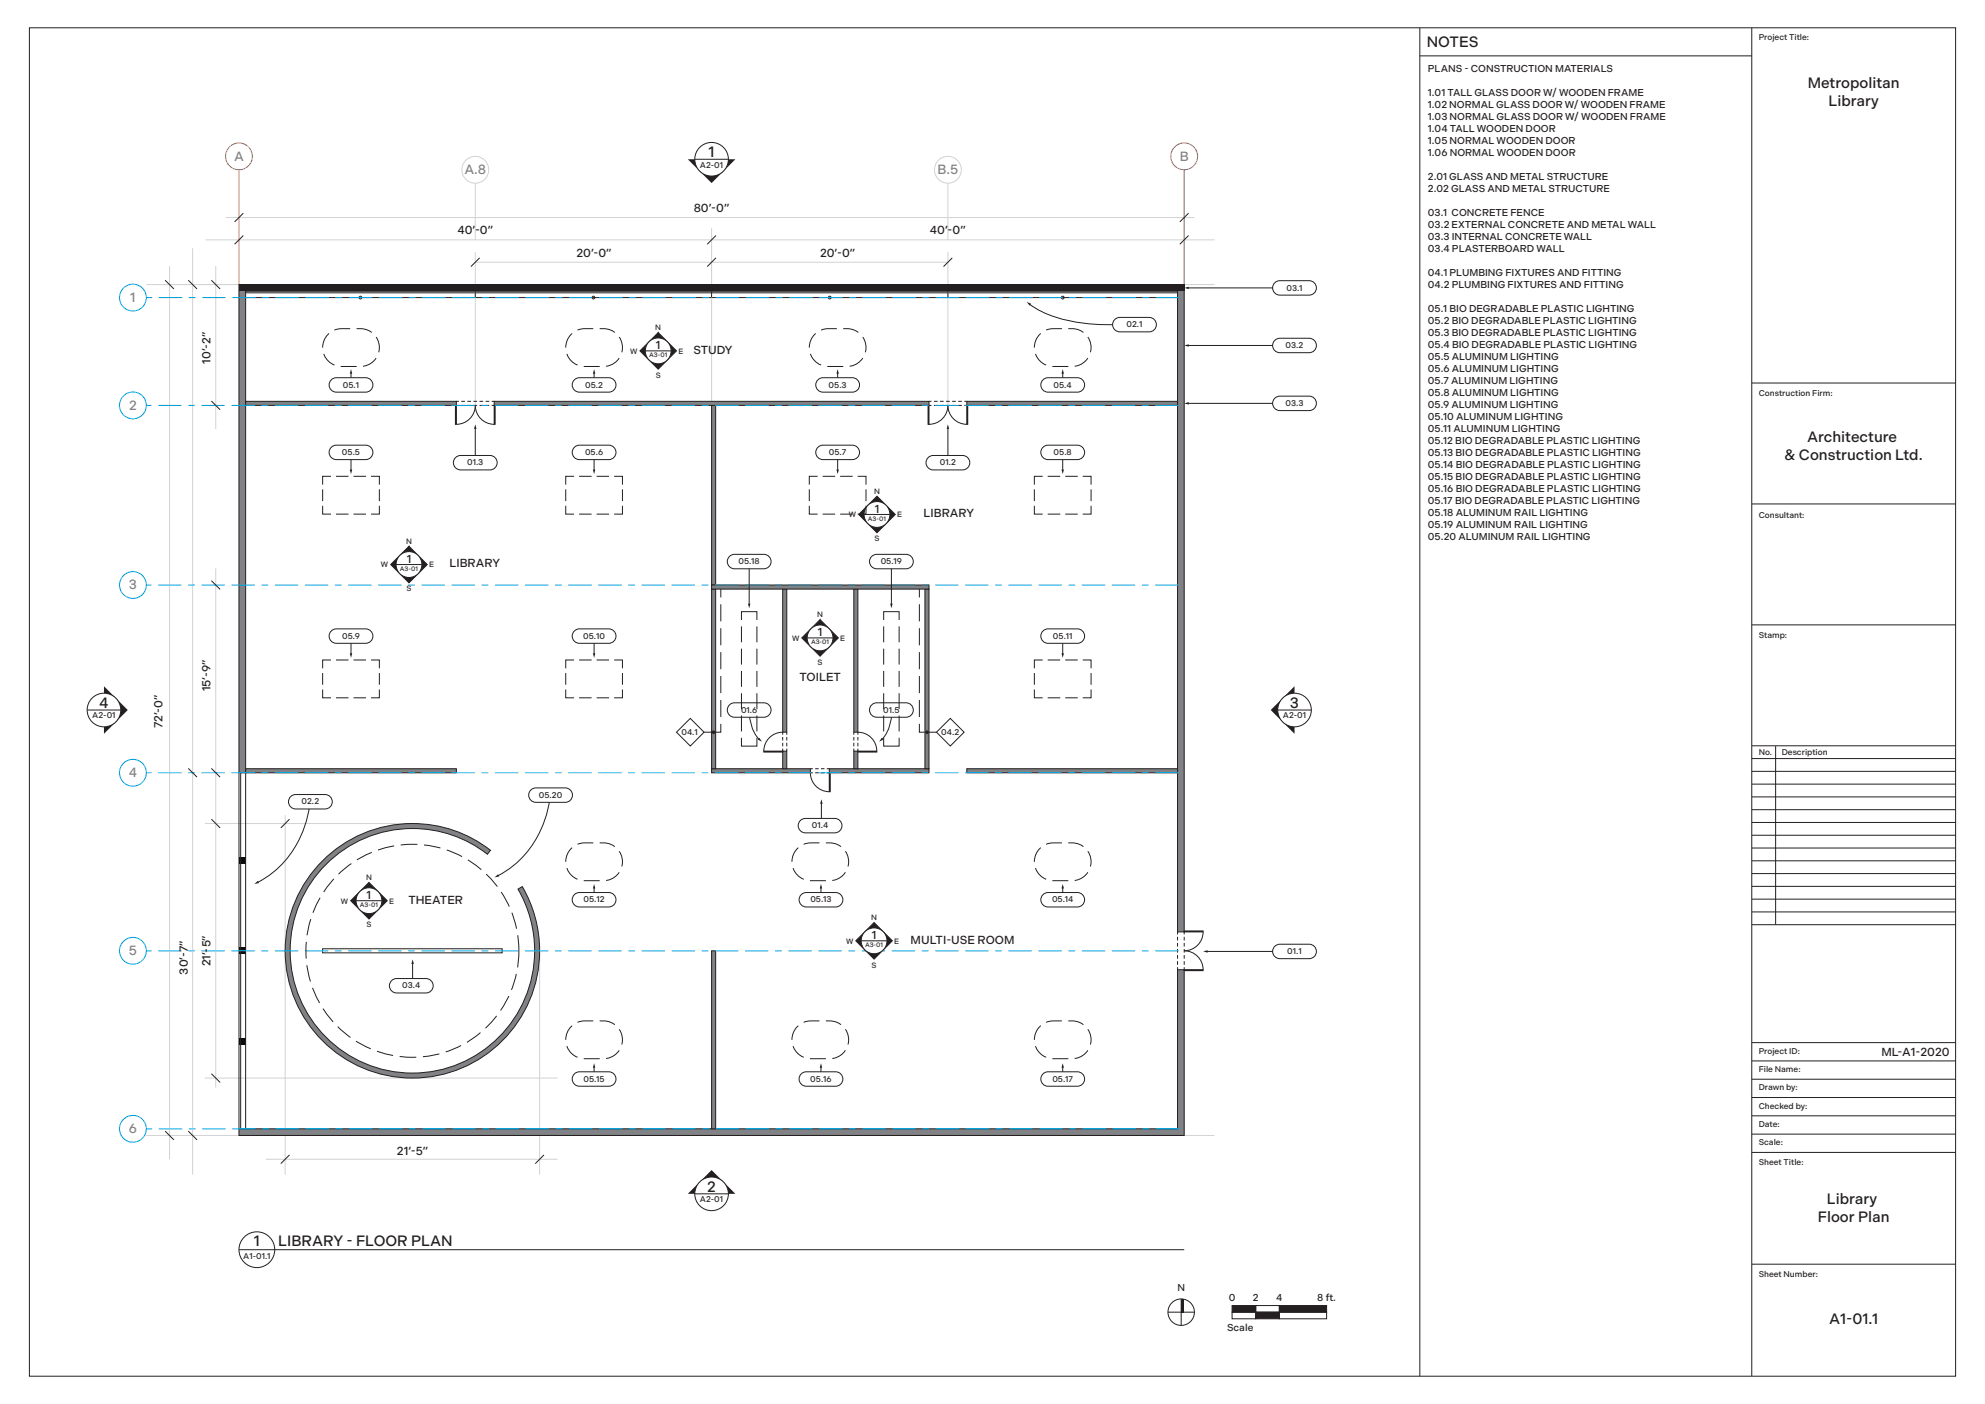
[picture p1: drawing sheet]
<svg xmlns="http://www.w3.org/2000/svg" width="420mm" height="297mm" viewBox="0 0 420 297" stroke-linecap="round" stroke-linejoin="round" font-family="sans-serif">
<!-- layer: Layer 1 -->
<path d="M43.3 174.2h45M60.3 172.4v76.1M114.2 201.1v47.4M43.3 228.1h74.7M56.3 245.2h61.7" fill="none" stroke="#d1d2d4" stroke-width=".21"/>
<path d="M52 63h197.2M52 61.9h197.2" fill="none" stroke="#231f20" stroke-width=".21"/>
<path d="M68.9 181.4a26.9 26.9 0 0 1 34.9-1.5l-.7 .8a25.9 25.9 0 0 0-40.8 13.7 25.9 25.9 0 0 0 28.4 32.4 25.9 25.9 0 0 0 18.9-38.7l.9-.5a26.9 26.9 0 0 1-8 35.7 26.9 26.9 0 0 1-36.2-5.3 26.9 26.9 0 0 1 2.6-36.6z" fill="#808285"/>
<path d="M68.9 181.4a26.9 26.9 0 0 1 34.9-1.5l-.7 .8a25.9 25.9 0 0 0-40.8 13.7 25.9 25.9 0 0 0 28.4 32.4 25.9 25.9 0 0 0 18.9-38.7l.9-.5a26.9 26.9 0 0 1-8 35.7 26.9 26.9 0 0 1-36.2-5.3 26.9 26.9 0 0 1 2.6-36.6z" fill="none" stroke="#231f20" stroke-width=".21"/>
<g fill="#040503">
<path d="M50.6 181.2h1.4v1.5h-1.4z"/>
<path d="M50.6 200.4h1.4v1.4h-1.4z"/>
<path d="M50.6 219.6h1.4v1.4h-1.4z"/>
</g>
<g fill="none" stroke="#d1d2d4" stroke-width=".21">
<path d="M100.6 38.8v11.9M200.6 38.8v11.9M35.9 56.3v188.9M40.8 52.5v196M43.5 50.7h213.5M45.6 56.3v34.5M47.7 46h205.1M100.6 55.5h100M100.6 53.3v32.5M150.6 48.3v36.6M200.6 53.3v32.5M31 60.2h226"/>
<path d="M45.6 120.2v109.9M31 240.2h226"/>
<circle cx="100.6" cy="35.9" r="2.84"/>
<circle cx="200.6" cy="35.9" r="2.84"/>
</g>
<g fill="none" stroke="#f15929" stroke-width=".21">
<path d="M50.6 35.9v24.3M250.6 35.9v24.3"/>
<circle cx="50.6" cy="33.1" r="2.84"/>
<circle cx="250.6" cy="33.1" r="2.84"/>
</g>
<circle cx="28.1" cy="63" r="2.84" fill="none" stroke="#00aeef" stroke-width=".21"/>
<g fill="none" stroke="#231f20" stroke-width=".21">
<path d="M6.2 5.9h407.6v285.2h-407.6zM300.4 11.8h70.3M300.4 5.9v285.2M370.7 5.9v285.2M370.7 81h43.1M370.7 106.6h43.1M370.7 132.2h43.1M370.7 157.8h43.1M375.7 157.8v37.8M370.7 160.5h43.1M370.7 163.2h43.1M370.7 165.9h43.1"/>
<path d="M370.7 168.6h43.1M370.7 171.3h43.1M370.7 174h43.1M370.7 176.7h43.1M370.7 179.4h43.1M370.7 182.1h43.1M370.7 184.8h43.1M370.7 187.5h43.1M370.7 190.2h43.1M370.7 192.9h43.1M370.7 195.6h43.1M370.7 220.6h43.1"/>
<path d="M370.7 224.4h43.1M370.7 228.3h43.1M370.7 232.2h43.1M370.7 236h43.1M370.7 239.9h43.1M370.7 243.8h43.1M370.7 267.4h43.1"/>
</g>
<circle cx="249.9" cy="277.6" r="2.8" fill="#fff"/>
<g fill="none" stroke="#231f20" stroke-width=".21">
<path d="M247.1 277.6h5.6M249.9 274.8v5.6"/>
<circle cx="249.9" cy="277.6" r="2.8"/>
</g>
<path d="M250.1 274.8v2.8" fill="none" stroke="#231f20" stroke-width=".43"/>
<circle cx="54.3" cy="264.4" r="3.8" fill="#fff"/>
<g fill="none" stroke="#231f20" stroke-width=".21">
<path d="M50.6 264.4h200"/>
<circle cx="54.3" cy="264.4" r="3.8"/>
</g>
<path d="M145.5 33.7h10.1l-5 5z" fill="#231f20"/>
<circle cx="150.6" cy="33.7" r="3.6" fill="#fff"/>
<g fill="none" stroke="#231f20" stroke-width=".21">
<path d="M147 33.7h7.1"/>
<circle cx="150.6" cy="33.7" r="3.6"/>
</g>
<path d="M145.5 252.5l5.1-5 5 5z" fill="#231f20"/>
<circle cx="150.6" cy="252.5" r="3.6" fill="#fff"/>
<g fill="none" stroke="#231f20" stroke-width=".21">
<path d="M147 252.5h7.1"/>
<circle cx="150.6" cy="252.5" r="3.6"/>
</g>
<path d="M268.9 150.2l5-5v10z" fill="#231f20"/>
<circle cx="273.9" cy="150.2" r="3.6" fill="#fff"/>
<g fill="none" stroke="#231f20" stroke-width=".21">
<path d="M270.3 150.2h7.2"/>
<circle cx="273.9" cy="150.2" r="3.6"/>
</g>
<path d="M22 145.2l5 5-5 5z" fill="#231f20"/>
<circle cx="22" cy="150.2" r="3.6" fill="#fff"/>
<g fill="none" stroke="#231f20" stroke-width=".21">
<path d="M18.4 150.2h7.2"/>
<circle cx="22" cy="150.2" r="3.6"/>
</g>
<path d="M139.3 70.4l3.8 3.8-3.8 3.9-3.9-3.9z" fill="#231f20"/>
<path d="M139.3 70.4l3.8 3.8-3.8 3.9-3.9-3.9z" fill="none" stroke="#231f20" stroke-width=".21"/>
<circle cx="139.3" cy="74.2" r="2.74" fill="#fff"/>
<g fill="none" stroke="#231f20" stroke-width=".21">
<path d="M136.5 74.2h5.5"/>
<circle cx="139.3" cy="74.2" r="2.74"/>
</g>
<path d="M78.1 186.7l3.8 3.8-3.8 3.9-3.9-3.9z" fill="#231f20"/>
<path d="M78.1 186.7l3.8 3.8-3.8 3.9-3.9-3.9z" fill="none" stroke="#231f20" stroke-width=".21"/>
<circle cx="78.1" cy="190.5" r="2.74" fill="#fff"/>
<g fill="none" stroke="#231f20" stroke-width=".21">
<path d="M34.9 59.3l1.9 1.8M39.8 59.3l1.9 1.8M44.7 59.3l1.9 1.8M51.5 45.1l-1.9 1.8M51.5 49.8l-1.9 1.9M101.5 54.5l-1.9 1.9M151.5 49.8l-1.9 1.9M151.5 54.5l-1.9 1.9M201.5 54.5l-1.9 1.9M251.5 45.1l-1.9 1.8M251.5 49.8l-1.9 1.9M100.6 61.6v1.3"/>
<path d="M150.6 61.6v1.3M200.6 61.6v1.3M50.6 163.5v75.3M50.9 163.5v75.3M52 163.5v75.3M75.3 190.5h5.5M34.9 239.3l1.9 1.8M39.8 239.3l1.9 1.8M260.7 277.6h5v1.4h-5zM265.7 276.2h5v1.4h-5zM270.7 277.6h10v1.4h-10z"/>
<circle cx="76.3" cy="63" r=".29"/>
<circle cx="125.6" cy="63" r=".29"/>
<circle cx="175.6" cy="63" r=".29"/>
<circle cx="224.9" cy="63" r=".29"/>
<circle cx="78.1" cy="190.5" r="2.74"/>
</g>
<g fill="#231f20" stroke="#231f20" stroke-width=".21">
<path d="M260.7 276.2h5v1.4h-5z"/>
<path d="M265.7 277.6h5v1.4h-5z"/>
<path d="M270.7 276.2h10v1.4h-10z"/>
</g>
<path d="M50.6 60.2h200v1.4h-200z" fill="#231f20"/>
<path d="M254.6 197.1a4 4 0 0 1-4 4 4 4 0 0 1 4 4" fill="none" stroke="#231f20" stroke-width=".21"/>
<path d="M50.6 238.8h198.6v-33.7h1.4v35.1h-200z" fill="#808285"/>
<path d="M50.6 238.8h198.6v-33.7h1.4v35.1h-200z" fill="none" stroke="#231f20" stroke-width=".21"/>
<path d="M50.6 60.2h200v136.9h-1.4v-135.5h-197.2v101.9h-1.4z" fill="#808285"/>
<path d="M50.6 60.2h200v136.9h-1.4v-135.5h-197.2v101.9h-1.4zM96.6 85.8h.5M96.6 84.9h.5M96.6 89.8a4 4 0 0 0 4-4 4 4 0 0 0 4 4M104 85.8h.6M104 84.9h.6M249.2 197.1v.6M250.6 197.1v.6M249.2 204.6v.5M250.6 204.6v.5M269.6 200.4l.7-.6 .5-.1h6.2a1.53 1.53 0 0 1 1.5 1.6 1.53 1.53 0 0 1-1.5 1.5h-6.2a1.53 1.53 0 0 1-1.4-.8 1.53 1.53 0 0 1 .2-1.6z" fill="none" stroke="#231f20" stroke-width=".21"/>
<g fill="#231f20" stroke="#231f20" stroke-width=".21">
<path d="M250.6 196.9h4v.2h-4z"/>
<path d="M250.6 205.1h4v.2h-4z"/>
<path d="M104.6 85.8h.2v4h-.2z"/>
<path d="M96.4 85.8h.2v4h-.2z"/>
</g>
<path d="M103.5 85.8h-2.3M103.5 84.9h-2.3M249.2 198.2v2.3M250.6 198.2v2.3" fill="none" stroke="#231f20" stroke-width=".21" stroke-dasharray=".8 .5 .8 .5" stroke-linecap="butt"/>
<path d="M100.9 85.8h-3.6M100.9 84.9h-3.6M249.2 200.7v3.6M250.6 200.7v3.6" fill="none" stroke="#231f20" stroke-width=".21" stroke-dasharray=".8 .5 .8 .5 .8 .5" stroke-linecap="butt"/>
<g fill="#808285" stroke="#231f20" stroke-width=".21">
<path d="M52 84.9h44.6v.9h-44.6z"/>
<path d="M52 162.6h44.6v.9h-44.6z"/>
<path d="M150.6 162.6h20.9v.9h-20.9z"/>
<path d="M175.5 162.6h21.1v.9h-21.1z"/>
<path d="M150.6 124.6h.8v38h-.8z"/>
<path d="M150.6 85.8h.8v38h-.8z"/>
<path d="M150.6 201.1h.8v37.7h-.8z"/>
</g>
<path d="M68.3 200.7h38v.9h-38z" fill="none" stroke="#231f20" stroke-width=".21"/>
<g fill="#808285" stroke="#231f20" stroke-width=".21">
<path d="M195.7 124.6h.9v38h-.9z"/>
<path d="M180.7 124.6h.8v30.3h-.8z"/>
<path d="M165.6 124.6h.9v30.3h-.9z"/>
<path d="M165.6 158.9h.9v3.7h-.9z"/>
<path d="M180.7 158.9h.8v3.7h-.8z"/>
<path d="M150.6 123.8h46v.8h-46z"/>
<path d="M104.6 84.9h92v.9h-92z"/>
</g>
<g fill="none" stroke="#231f20" stroke-width=".21">
<path d="M196.6 89.8a4 4 0 0 0 4-4 4 4 0 0 0 4 4M196.6 85.8h.5M196.6 84.9h.5M204 85.8h.6M204 84.9h.6M165.6 155.4v-.5a4 4 0 0 0-4 4M165.6 158.4v.5M166.5 154.9v.5M166.5 158.4v.5M180.7 154.9v.5M180.7 158.4v.5M181.5 155.4v-.5a4 4 0 0 1 4 4"/>
<path d="M181.5 158.4v.5M171.5 162.6h.5M172 163.5h-.5a4 4 0 0 0 4 4M174.9 163.5h.6M174.9 162.6h.6"/>
</g>
<g fill="#231f20" stroke="#231f20" stroke-width=".21">
<path d="M204.6 85.8h.2v4h-.2z"/>
<path d="M196.4 85.8h.2v4h-.2z"/>
<path d="M175.5 163.5h.2v4h-.2z"/>
<path d="M161.6 158.9h4v.2h-4z"/>
<path d="M181.5 158.9h4v.2h-4z"/>
</g>
<path d="M203.5 85.8h-2.3M203.5 84.9h-2.3" fill="none" stroke="#231f20" stroke-width=".21" stroke-dasharray=".8 .5 .8 .5" stroke-linecap="butt"/>
<path d="M200.9 85.8h-3.6M200.9 84.9h-3.6" fill="none" stroke="#231f20" stroke-width=".21" stroke-dasharray=".8 .5 .8 .5 .8 .5" stroke-linecap="butt"/>
<path d="M165.6 157.9v-2.2M166.5 157.9v-2.2M180.7 157.9v-2.2M181.5 157.9v-2.2M174.4 163.5h-2.2M174.4 162.6h-2.2" fill="none" stroke="#231f20" stroke-width=".21" stroke-dasharray=".7 .5 .7 .5" stroke-linecap="butt"/>
<g fill="#808285" stroke="#231f20" stroke-width=".21">
<path d="M204.6 84.9h44.6v.9h-44.6z"/>
<path d="M204.6 162.6h44.6v.9h-44.6z"/>
</g>
<path d="M50.6 60.2h200v1.4h-200z" fill="#231f20"/>
<path d="M249.5 63h-218.6M249.4 85.8h-218.5M249.4 123.8h-218.5M249.4 163.5h-218.5M249.4 201.1h-218.5M249.5 238.8h-218.6" fill="none" stroke="#00aeef" stroke-width=".21" stroke-dasharray="4.9 1.4 1.4 1.4 4.9 1.4" stroke-linecap="butt"/>
<g fill="none" stroke="#00aeef" stroke-width=".21">
<circle cx="28.1" cy="85.8" r="2.84"/>
<circle cx="28.1" cy="123.8" r="2.84"/>
<circle cx="28.1" cy="163.5" r="2.84"/>
<circle cx="28.1" cy="201.1" r="2.84"/>
<circle cx="28.1" cy="238.8" r="2.84"/>
</g>
<path d="M82.7 119.4l3.8-3.8 3.9 3.8-3.9 3.9z" fill="#231f20"/>
<path d="M82.7 119.4l3.8-3.8 3.9 3.8-3.9 3.9z" fill="none" stroke="#231f20" stroke-width=".21"/>
<circle cx="86.5" cy="119.4" r="2.74" fill="#fff"/>
<g fill="none" stroke="#231f20" stroke-width=".21">
<path d="M83.8 119.4h5.5"/>
<circle cx="86.5" cy="119.4" r="2.74"/>
</g>
<path d="M185.6 105l3.8 3.8-3.8 3.9-3.9-3.9z" fill="#231f20"/>
<path d="M185.6 105l3.8 3.8-3.8 3.9-3.9-3.9z" fill="none" stroke="#231f20" stroke-width=".21"/>
<circle cx="185.6" cy="108.8" r="2.74" fill="#fff"/>
<g fill="none" stroke="#231f20" stroke-width=".21">
<path d="M182.8 108.8h5.5"/>
<circle cx="185.6" cy="108.8" r="2.74"/>
</g>
<path d="M184.9 195.2l3.9 3.8-3.9 3.9-3.8-3.9z" fill="#231f20"/>
<path d="M184.9 195.2l3.9 3.8-3.9 3.9-3.8-3.9z" fill="none" stroke="#231f20" stroke-width=".21"/>
<circle cx="184.9" cy="199" r="2.74" fill="#fff"/>
<g fill="none" stroke="#231f20" stroke-width=".21">
<path d="M182.2 199h5.5"/>
<circle cx="184.9" cy="199" r="2.74"/>
</g>
<path d="M169.6 134.9l3.9-3.8 3.9 3.8-3.9 3.9z" fill="#231f20"/>
<path d="M169.6 134.9l3.9-3.8 3.9 3.8-3.9 3.9z" fill="none" stroke="#231f20" stroke-width=".21"/>
<circle cx="173.5" cy="134.9" r="2.74" fill="#fff"/>
<g fill="none" stroke="#231f20" stroke-width=".21">
<path d="M170.8 134.9h5.5M255.3 201.3h14"/>
<circle cx="173.5" cy="134.9" r="2.74"/>
</g>
<path d="M254.6 201.3l.9-.3v.5z" fill="#231f20"/>
<path d="M251.3 60.9h18M269.6 60l.7-.5 .5-.1h6.2a1.53 1.53 0 0 1 1.5 1.5 1.53 1.53 0 0 1-1.5 1.5h-6.2a1.53 1.53 0 0 1-1.4-.8 1.53 1.53 0 0 1 .2-1.6z" fill="none" stroke="#231f20" stroke-width=".21"/>
<path d="M250.6 60.9l.9-.3v.6z" fill="#231f20"/>
<path d="M251.3 73.1h18M269.6 72.2l.7-.6h.5h6.2a1.53 1.53 0 0 1 1.5 1.5 1.53 1.53 0 0 1-1.5 1.5h-6.2a1.53 1.53 0 0 1-1.4-.8 1.53 1.53 0 0 1 .2-1.6z" fill="none" stroke="#231f20" stroke-width=".21"/>
<path d="M250.6 73.1l.9-.3v.5z" fill="#231f20"/>
<path d="M251.3 85.3h18M269.6 84.4l.7-.5 .5-.1h6.2a1.53 1.53 0 0 1 1.5 1.5 1.53 1.53 0 0 1-1.5 1.6h-6.2a1.53 1.53 0 0 1-1.4-.9 1.53 1.53 0 0 1 .2-1.6z" fill="none" stroke="#231f20" stroke-width=".21"/>
<path d="M250.6 85.3l.9-.2v.5z" fill="#231f20"/>
<path d="M200.6 90.5v5.9" fill="none" stroke="#231f20" stroke-width=".21"/>
<path d="M200.6 89.8l.2 .9h-.5z" fill="#231f20"/>
<path d="M125.7 136.1v2.3" fill="none" stroke="#231f20" stroke-width=".21"/>
<path d="M125.4 138.2h.6l-.3 .9z" fill="#231f20"/>
<path d="M173.8 169.9v3.2" fill="none" stroke="#231f20" stroke-width=".21"/>
<path d="M173.8 169.1l.3 .9h-.6z" fill="#231f20"/>
<path d="M188.6 151.7l-.1 .7a8 8 0 0 1-1.9 4" fill="none" stroke="#231f20" stroke-width=".21"/>
<path d="M186.6 156.1l.3 .4-.9 .4z" fill="#231f20"/>
<path d="M65.4 171.1a21.6 21.6 0 0 1-10.9 15.6" fill="none" stroke="#231f20" stroke-width=".21"/>
<path d="M53.8 187l.8-.7 .2 .5z" fill="#231f20"/>
<path d="M158.6 151.7l.1 .7a8 8 0 0 0 1.9 4" fill="none" stroke="#231f20" stroke-width=".21"/>
<path d="M160.7 156.1l.5 .8-.9-.4z" fill="#231f20"/>
<path d="M235.7 67.8l.8-.6 .4-.1h6.2a1.53 1.53 0 0 1 1.6 1.6 1.53 1.53 0 0 1-1.6 1.5h-6.2a1.53 1.53 0 0 1-1.3-.8 1.53 1.53 0 0 1 .1-1.6zM61.3 168.7l.8-.5 .5-.1h6.2a1.53 1.53 0 0 1 1.5 1.5 1.53 1.53 0 0 1-1.5 1.5h-6.2a1.53 1.53 0 0 1-1.4-.8 1.53 1.53 0 0 1 .1-1.6zM116.2 169.7a21.6 21.6 0 0 1-10.9 15.6" fill="none" stroke="#231f20" stroke-width=".21"/>
<path d="M104.6 185.6l.8-.7 .2 .5z" fill="#231f20"/>
<path d="M196.2 97l.8-.6h.5h6.2a1.53 1.53 0 0 1 1.5 1.5 1.53 1.53 0 0 1-1.5 1.5h-6.2a1.53 1.53 0 0 1-1.4-.8 1.53 1.53 0 0 1 .1-1.6zM121.4 133.7l.7-.6 .5-.1h6.2a1.53 1.53 0 0 1 1.5 1.6 1.53 1.53 0 0 1-1.5 1.5h-6.2a1.53 1.53 0 0 1-1.4-.9 1.53 1.53 0 0 1 .2-1.5zM158.5 120.3v7.6M154.5 149l.9-.3h6.2a1.53 1.53 0 0 1 1.5 1.5 1.53 1.53 0 0 1-1.5 1.5h-6.2a1.53 1.53 0 0 1-1.4-1 1.53 1.53 0 0 1 .5-1.7zM112.5 167l.9-.3h6.2a1.53 1.53 0 0 1 1.5 1.5 1.53 1.53 0 0 1-1.5 1.5h-6.2a1.53 1.53 0 0 1-1.5-1 1.53 1.53 0 0 1 .6-1.7z" fill="none" stroke="#231f20" stroke-width=".21"/>
<path d="M158.3 127.7h.5l-.3 1z" fill="#231f20"/>
<path d="M154.2 117.9l.7-.6h.5h6.2a1.53 1.53 0 0 1 1.5 1.5 1.53 1.53 0 0 1-1.5 1.5h-6.2a1.53 1.53 0 0 1-1.3-.8 1.53 1.53 0 0 1 .1-1.6zM188.6 120.3v7.6" fill="none" stroke="#231f20" stroke-width=".21"/>
<path d="M188.4 127.7h.5l-.3 1z" fill="#231f20"/>
<path d="M184.3 117.9l.7-.6h.5h6.2a1.53 1.53 0 0 1 1.5 1.5 1.53 1.53 0 0 1-1.5 1.5h-6.2a1.53 1.53 0 0 1-1.4-.8 1.53 1.53 0 0 1 .2-1.6zM224.9 136.1v2.3" fill="none" stroke="#231f20" stroke-width=".21"/>
<path d="M224.6 138.2h.5l-.2 .9z" fill="#231f20"/>
<path d="M74.3 136.1v2.3M220.5 133.7l.8-.6 .5-.1h6.2a1.53 1.53 0 0 1 1.5 1.6 1.53 1.53 0 0 1-1.5 1.5h-6.2a1.53 1.53 0 0 1-1.4-.9 1.53 1.53 0 0 1 .1-1.5z" fill="none" stroke="#231f20" stroke-width=".21"/>
<path d="M74 138.2h.5l-.2 .9z" fill="#231f20"/>
<path d="M125.7 97.2v2.3M69.9 133.7l.8-.6 .5-.1h6.2a1.53 1.53 0 0 1 1.5 1.6 1.53 1.53 0 0 1-1.5 1.5h-6.2a1.53 1.53 0 0 1-1.4-.9 1.53 1.53 0 0 1 .1-1.5z" fill="none" stroke="#231f20" stroke-width=".21"/>
<path d="M125.4 99.3h.6l-.3 1z" fill="#231f20"/>
<path d="M74.3 97.2v2.3M121.4 94.8l.7-.6h.5h6.2a1.53 1.53 0 0 1 1.5 1.5 1.53 1.53 0 0 1-1.5 1.5h-6.2a1.53 1.53 0 0 1-1.4-.8 1.53 1.53 0 0 1 .2-1.6z" fill="none" stroke="#231f20" stroke-width=".21"/>
<path d="M74 99.3h.5l-.2 1z" fill="#231f20"/>
<path d="M69.9 94.8l.8-.6h.5h6.2a1.53 1.53 0 0 1 1.5 1.5 1.53 1.53 0 0 1-1.5 1.5h-6.2a1.53 1.53 0 0 1-1.4-.8 1.53 1.53 0 0 1 .1-1.6zM224.9 97.2v2.3" fill="none" stroke="#231f20" stroke-width=".21"/>
<path d="M224.6 99.3h.5l-.2 1z" fill="#231f20"/>
<path d="M177.2 97.2v2.3M220.5 94.8l.8-.6h.5h6.2a1.53 1.53 0 0 1 1.5 1.5 1.53 1.53 0 0 1-1.5 1.5h-6.2a1.53 1.53 0 0 1-1.4-.8 1.53 1.53 0 0 1 .1-1.6z" fill="none" stroke="#231f20" stroke-width=".21"/>
<path d="M177 99.3h.5l-.3 1z" fill="#231f20"/>
<path d="M125.7 78.9v1M172.9 94.8l.7-.6h.5h6.2a1.53 1.53 0 0 1 1.6 1.5 1.53 1.53 0 0 1-1.6 1.5h-6.2a1.53 1.53 0 0 1-1.3-.8 1.53 1.53 0 0 1 .1-1.6z" fill="none" stroke="#231f20" stroke-width=".21"/>
<path d="M125.7 78.1l.3 .9h-.6z" fill="#231f20"/>
<path d="M74.3 78.9v1M121.4 80.5l.7-.5 .5-.1h6.2a1.53 1.53 0 0 1 1.5 1.5 1.53 1.53 0 0 1-1.5 1.6h-6.2a1.53 1.53 0 0 1-1.4-.9 1.53 1.53 0 0 1 .2-1.6z" fill="none" stroke="#231f20" stroke-width=".21"/>
<path d="M74.3 78.1l.2 .9h-.5z" fill="#231f20"/>
<path d="M224.9 78.9v1M69.9 80.5l.8-.5 .5-.1h6.2a1.53 1.53 0 0 1 1.5 1.5 1.53 1.53 0 0 1-1.5 1.6h-6.2a1.53 1.53 0 0 1-1.4-.9 1.53 1.53 0 0 1 .1-1.6z" fill="none" stroke="#231f20" stroke-width=".21"/>
<path d="M224.9 78.1l.2 .9h-.5z" fill="#231f20"/>
<path d="M177.2 78.9v1M220.5 80.5l.8-.5 .5-.1h6.2a1.53 1.53 0 0 1 1.5 1.5 1.53 1.53 0 0 1-1.5 1.6h-6.2a1.53 1.53 0 0 1-1.4-.9 1.53 1.53 0 0 1 .1-1.6z" fill="none" stroke="#231f20" stroke-width=".21"/>
<path d="M177.2 78.1l.3 .9h-.5z" fill="#231f20"/>
<path d="M172.9 80.5l.7-.5 .5-.1h6.2a1.53 1.53 0 0 1 1.6 1.5 1.53 1.53 0 0 1-1.6 1.6h-6.2a1.53 1.53 0 0 1-1.3-.9 1.53 1.53 0 0 1 .1-1.6zM125.7 187.8v1" fill="none" stroke="#231f20" stroke-width=".21"/>
<path d="M125.7 187l.3 1h-.6z" fill="#231f20"/>
<path d="M121.7 189.1l.9-.3h6.2a1.53 1.53 0 0 1 1.5 1.5 1.53 1.53 0 0 1-1.5 1.6h-6.2a1.53 1.53 0 0 1-1.5-1.1 1.53 1.53 0 0 1 .6-1.7zM224.9 187.8v1" fill="none" stroke="#231f20" stroke-width=".21"/>
<path d="M224.9 187l.2 1h-.5z" fill="#231f20"/>
<path d="M173.7 187.8v1M220.9 189.1l.9-.3h6.2a1.53 1.53 0 0 1 1.5 1.5 1.53 1.53 0 0 1-1.5 1.6h-6.2a1.53 1.53 0 0 1-1.5-1.1 1.53 1.53 0 0 1 .6-1.7z" fill="none" stroke="#231f20" stroke-width=".21"/>
<path d="M173.7 187l.3 1h-.5z" fill="#231f20"/>
<path d="M169.7 189.1l.9-.3h6.2a1.53 1.53 0 0 1 1.5 1.5 1.53 1.53 0 0 1-1.5 1.6h-6.2a1.53 1.53 0 0 1-1.4-1.1 1.53 1.53 0 0 1 .5-1.7zM125.7 225.7v1" fill="none" stroke="#231f20" stroke-width=".21"/>
<path d="M125.7 224.9l.3 1h-.6z" fill="#231f20"/>
<path d="M121.7 227l.9-.3h6.2a1.53 1.53 0 0 1 1.5 1.6 1.53 1.53 0 0 1-1.5 1.5h-6.2a1.53 1.53 0 0 1-1.5-1.1 1.53 1.53 0 0 1 .6-1.7zM224.9 225.7v1" fill="none" stroke="#231f20" stroke-width=".21"/>
<path d="M224.9 224.9l.2 1h-.5z" fill="#231f20"/>
<path d="M173.7 225.7v1M220.9 227l.9-.3h6.2a1.53 1.53 0 0 1 1.5 1.6 1.53 1.53 0 0 1-1.5 1.5h-6.2a1.53 1.53 0 0 1-1.5-1.1 1.53 1.53 0 0 1 .6-1.7z" fill="none" stroke="#231f20" stroke-width=".21"/>
<path d="M173.7 224.9l.3 1h-.5z" fill="#231f20"/>
<path d="M184.6 149l.9-.3h6.2a1.53 1.53 0 0 1 1.5 1.5 1.53 1.53 0 0 1-1.5 1.5h-6.2a1.53 1.53 0 0 1-1.4-1 1.53 1.53 0 0 1 .5-1.7zM169.2 173.8l.7-.6 .5-.1h6.2a1.53 1.53 0 0 1 1.5 1.6 1.53 1.53 0 0 1-1.5 1.5h-6.2a1.53 1.53 0 0 1-1.3-.9 1.53 1.53 0 0 1 .1-1.5zM87.3 203.7v3.3M169.7 227l.9-.3h6.2a1.53 1.53 0 0 1 1.5 1.6 1.53 1.53 0 0 1-1.5 1.5h-6.2a1.53 1.53 0 0 1-1.4-1.1 1.53 1.53 0 0 1 .5-1.7z" fill="none" stroke="#231f20" stroke-width=".21"/>
<path d="M87.3 202.9l.3 1h-.6z" fill="#231f20"/>
<path d="M100.6 90.5v5.9M82.7 207.6l.7-.5 .5-.1h6.2a1.53 1.53 0 0 1 1.6 1.5 1.53 1.53 0 0 1-1.6 1.6h-6.2a1.53 1.53 0 0 1-1.3-.9 1.53 1.53 0 0 1 .1-1.6z" fill="none" stroke="#231f20" stroke-width=".21"/>
<path d="M100.6 89.8l.2 .9h-.5z" fill="#231f20"/>
<path d="M217.9 64.4a26.6 26.6 0 0 0 14 4.2l3.5 .1M96.2 97l.8-.6h.5h6.2a1.53 1.53 0 0 1 1.5 1.5 1.53 1.53 0 0 1-1.5 1.5h-6.2a1.53 1.53 0 0 1-1.4-.8 1.53 1.53 0 0 1 .1-1.6z" fill="none" stroke="#231f20" stroke-width=".21"/>
<path d="M217.2 63.9l1 .3-.3 .5z" fill="#231f20"/>
<path d="M152.5 124.6v1.8M194.5 124.6v1.8M152.5 153.1v1.8h-1.1M194.5 153.1v1.8h1.1" fill="none" stroke="#231f20" stroke-width=".21"/>
<path d="M152.5 127.8v24.6M194.5 127.8v24.6" fill="none" stroke="#231f20" stroke-width=".21" stroke-dasharray="3.6 1.4" stroke-linecap="butt"/>
<circle cx="151" cy="154.9" r=".26" fill="#231f20"/>
<circle cx="151" cy="154.9" r=".26" fill="none" stroke="#231f20" stroke-width=".21"/>
<circle cx="196.1" cy="154.9" r=".26" fill="#231f20"/>
<g fill="none" stroke="#231f20" stroke-width=".21">
<path d="M44.7 84.8l1.9 1.9M68.3 107v1.8h1.7M70 100.8h-1.7v1.7M78.5 100.8h1.8v1.7M80.3 107v1.8h-1.8M119.7 107v1.8h1.8M121.5 100.8h-1.8v1.7M129.9 100.8h1.8v1.7M131.7 107v1.8h-1.8M171.2 107v1.8h1.8M173 100.8h-1.8v1.7M181.5 100.8h1.7v1.7"/>
<path d="M183.2 107v1.8h-1.7M218.9 107v1.8h1.7M220.6 100.8h-1.7v1.7M229.1 100.8h1.8v1.7M230.9 107v1.8h-1.8M44.7 122.8l1.9 1.9M70 139.6h-1.7v1.8M78.5 139.6h1.8v1.8M121.5 139.6h-1.8v1.8M129.9 139.6h1.8v1.8M156.9 131.2v-1.8h3.3v1.8M187 131.2v-1.8h3.2v1.8"/>
<path d="M220.6 139.6h-1.7v1.8M229.1 139.6h1.8v1.8M68.3 145.8v1.8h1.7M80.3 145.8v1.8h-1.8M119.7 145.8v1.8h1.8M131.7 145.8v1.8h-1.8M143.1 154.9l3-2.9 2.9 2.9-2.9 2.9zM149 154.9h1.7M156.9 156.1v1.7h3.3v-1.7M187 156.1v1.7h3.2v-1.7M196.4 154.9h1.7M198.1 154.9l3-2.9 2.9 2.9-2.9 2.9z"/>
<path d="M218.9 145.8v1.8h1.7M230.9 145.8v1.8h-1.8M39.8 162.5l1.9 1.9M44.7 162.5l1.9 1.9M44.7 173.3l1.9 1.8M61.3 173.3l-1.9 1.8M44.7 227.1l1.9 1.9M61.3 244.3l-1.9 1.8M115.1 244.3l-1.8 1.8"/>
<circle cx="196.1" cy="154.9" r=".26"/>
</g>
<g fill="none" stroke="#231f20" stroke-width=".21" stroke-dasharray="2.5 1" stroke-linecap="butt">
<path d="M68.3 106v-3M80.3 103.5v3M119.7 106v-3M131.7 103.5v3M171.2 106v-3M183.2 103.5v3M218.9 106v-3M230.9 103.5v3M68.3 144.9v-3M80.3 142.4v3M119.7 144.9v-3M131.7 142.4v3"/>
<path d="M218.9 144.9v-3M230.9 142.4v3"/>
</g>
<g fill="none" stroke="#231f20" stroke-width=".21" stroke-dasharray="2.6 1.1" stroke-linecap="butt">
<path d="M71.1 100.8h6.9M77.4 108.8h-6.8M122.5 100.8h6.9M128.9 108.8h-6.9M174.1 100.8h6.8M180.4 108.8h-6.9M221.7 100.8h6.9M228 108.8h-6.8M71.1 139.6h6.9M122.5 139.6h6.9M221.7 139.6h6.9M77.4 147.6h-6.8"/>
<path d="M128.9 147.6h-6.9M228 147.6h-6.8"/>
</g>
<path d="M160.2 132.5v22.9M190.2 132.5v22.9M156.9 154.7v-22.9M187 154.7v-22.9" fill="none" stroke="#231f20" stroke-width=".21" stroke-dasharray="3.4 1.3" stroke-linecap="butt"/>
<path d="M69.4 70.7a4 4 0 0 1 2.9-1.2h4a4 4 0 0 1 4 4 4 4 0 0 1-4 4h-4a4 4 0 0 1-3.7-2.4 4 4 0 0 1 .8-4.4zM120.9 70.7a4 4 0 0 1 2.8-1.2h4a4 4 0 0 1 4 4 4 4 0 0 1-4 4h-4a4 4 0 0 1-3.7-2.4 4 4 0 0 1 .9-4.4zM172.4 70.7a4 4 0 0 1 2.8-1.2h4a4 4 0 0 1 4 4 4 4 0 0 1-4 4h-4a4 4 0 0 1-3.7-2.4 4 4 0 0 1 .9-4.4zM220 70.7a4 4 0 0 1 2.9-1.2h4a4 4 0 0 1 4 4 4 4 0 0 1-4 4h-4a4 4 0 0 1-3.7-2.4 4 4 0 0 1 .8-4.4zM120.9 179.5a4 4 0 0 1 2.8-1.2h4a4 4 0 0 1 4 4 4 4 0 0 1-4 4h-4a4 4 0 0 1-3.7-2.5 4 4 0 0 1 .9-4.3zM168.7 179.5a4 4 0 0 1 2.9-1.2h4a4 4 0 0 1 4 4 4 4 0 0 1-4 4h-4a4 4 0 0 1-3.7-2.5 4 4 0 0 1 .8-4.3zM220 179.5a4 4 0 0 1 2.9-1.2h4a4 4 0 0 1 4 4 4 4 0 0 1-4 4h-4a4 4 0 0 1-3.7-2.5 4 4 0 0 1 .8-4.3zM120.9 217.1a4 4 0 0 1 2.8-1.1h4a4 4 0 0 1 4 4 4 4 0 0 1-4 4h-4a4 4 0 0 1-3.7-2.5 4 4 0 0 1 .9-4.4zM168.7 217.1a4 4 0 0 1 2.9-1.1h4a4 4 0 0 1 4 4 4 4 0 0 1-4 4h-4a4 4 0 0 1-3.7-2.5 4 4 0 0 1 .8-4.4zM220 217.1a4 4 0 0 1 2.9-1.1h4a4 4 0 0 1 4 4 4 4 0 0 1-4 4h-4a4 4 0 0 1-3.7-2.5 4 4 0 0 1 .8-4.4z" fill="none" stroke="#231f20" stroke-width=".21" stroke-dasharray="3.4 1.4" stroke-linecap="butt"/>
<circle cx="87.3" cy="201.1" r="22.5" fill="none" stroke="#231f20" stroke-width=".21" stroke-dasharray="3.5 1.4" stroke-linecap="butt"/>
<g font-size="3.2" fill="#231f20">
<text x="301.9" y="9.9">NOTES</text>
<text x="382.5" y="18.5">Metropolitan</text>
<text x="386.9" y="22.3">Library</text>
<text x="149.9" y="33.3">1</text>
<text x="382.3" y="93.4">Architecture</text>
<text x="377.6" y="97.2">&amp; Construction Ltd.</text>
<text x="21" y="149.8">4</text>
<text x="272.9" y="149.8">3</text>
<text x="149.6" y="252.1">2</text>
<text x="386.6" y="254.7">Library</text>
<text x="53.7" y="263.6">1</text>
<text x="58.9" y="263.6">LIBRARY - FLOOR PLAN</text>
<text x="384.6" y="258.5">Floor Plan</text>
<text x="387" y="280.1">A1-01.1</text>
</g>
<g font-size="2.8" fill="#808285">
<text x="49.5" y="34">A</text>
<text x="249.6" y="34">B</text>
<text x="98.2" y="36.8">A.8</text>
<text x="198.4" y="36.8">B.5</text>
<text x="27.6" y="63.9">1</text>
<text x="27.3" y="86.7">2</text>
<text x="27.3" y="124.7">3</text>
<text x="27.2" y="164.4">4</text>
<text x="27.3" y="202.1">5</text>
<text x="27.3" y="239.7">6</text>
</g>
<g font-size="2.5" fill="#231f20">
<text x="146.8" y="44.7">80’-0”</text>
<text x="96.8" y="49.6">40’-0”</text>
<text x="196.8" y="49.6">40’-0”</text>
<text x="122" y="54.3">20’-0”</text>
<text x="173.5" y="54.3">20’-0”</text>
<text x="44.6" y="76.9" transform="rotate(-90 44.6 76.9)">10’-2”</text>
<text x="146.7" y="74.8">STUDY</text>
<text x="195.4" y="109.4">LIBRARY</text>
<text x="95.1" y="120">LIBRARY</text>
<text x="44.6" y="146.2" transform="rotate(-90 44.6 146.2)">15’-9”</text>
<text x="169.2" y="144.1">TOILET</text>
<text x="34.4" y="154.1" transform="rotate(-90 34.4 154.1)">72’-0”</text>
<text x="86.4" y="191.2">THEATER</text>
<text x="192.7" y="199.6">MULTI-USE ROOM</text>
<text x="39.7" y="206.2" transform="rotate(-90 39.7 206.2)">30’-7”</text>
<text x="44.6" y="204.4" transform="rotate(-90 44.6 204.4)">21’-5”</text>
<text x="398.1" y="223.3">ML-A1-2020</text>
<text x="84" y="244.3">21’-5”</text>
</g>
<g font-size="2.4" fill="#231f20">
<text x="138.8" y="73.9">1</text>
<text x="185.1" y="108.5">1</text>
<text x="86" y="119.1">1</text>
<text x="173" y="134.6">1</text>
<text x="77.6" y="190.2">1</text>
<text x="184.5" y="198.7">1</text>
</g>
<g font-size="2.1" fill="#231f20">
<text x="302.1" y="15.2">PLANS - CONSTRUCTION MATERIALS</text>
<text x="302.1" y="20.2">1.01 TALL GLASS DOOR W/ WOODEN FRAME</text>
<text x="302.1" y="22.8">1.02 NORMAL GLASS DOOR W/ WOODEN FRAME</text>
<text x="302.1" y="25.3">1.03 NORMAL GLASS DOOR W/ WOODEN FRAME</text>
<text x="302.1" y="27.9">1.04 TALL WOODEN DOOR</text>
<text x="302.1" y="30.4">1.05 NORMAL WOODEN DOOR</text>
<text x="302.1" y="32.9">1.06 NORMAL WOODEN DOOR</text>
<text x="302.1" y="38">2.01 GLASS AND METAL STRUCTURE</text>
<text x="302.1" y="40.6">2.02 GLASS AND METAL STRUCTURE</text>
<text x="302.1" y="45.6">03.1 CONCRETE FENCE</text>
<text x="302.1" y="48.2">03.2 EXTERNAL CONCRETE AND METAL WALL</text>
<text x="302.1" y="50.7">03.3 INTERNAL CONCRETE WALL</text>
<text x="302.1" y="53.3">03.4 PLASTERBOARD WALL</text>
<text x="302.1" y="58.3">04.1 PLUMBING FIXTURES AND FITTING</text>
<text x="302.1" y="60.9">04.2 PLUMBING FIXTURES AND FITTING</text>
<text x="302.1" y="66">05.1 BIO DEGRADABLE PLASTIC LIGHTING</text>
<text x="302.1" y="68.5">05.2 BIO DEGRADABLE PLASTIC LIGHTING</text>
<text x="302.1" y="71">05.3 BIO DEGRADABLE PLASTIC LIGHTING</text>
<text x="302.1" y="73.6">05.4 BIO DEGRADABLE PLASTIC LIGHTING</text>
<text x="302.1" y="76.1">05.5 ALUMINUM LIGHTING</text>
<text x="302.1" y="78.7">05.6 ALUMINUM LIGHTING</text>
<text x="302.1" y="81.2">05.7 ALUMINUM LIGHTING</text>
<text x="302.1" y="83.7">05.8 ALUMINUM LIGHTING</text>
<text x="302.1" y="86.3">05.9 ALUMINUM LIGHTING</text>
<text x="302.1" y="88.8">05.10 ALUMINUM LIGHTING</text>
<text x="302.1" y="91.4">05.11 ALUMINUM LIGHTING</text>
<text x="302.1" y="93.9">05.12 BIO DEGRADABLE PLASTIC LIGHTING</text>
<text x="302.1" y="96.4">05.13 BIO DEGRADABLE PLASTIC LIGHTING</text>
<text x="302.1" y="99">05.14 BIO DEGRADABLE PLASTIC LIGHTING</text>
<text x="302.1" y="101.5">05.15 BIO DEGRADABLE PLASTIC LIGHTING</text>
<text x="302.1" y="104.1">05.16 BIO DEGRADABLE PLASTIC LIGHTING</text>
<text x="302.1" y="106.6">05.17 BIO DEGRADABLE PLASTIC LIGHTING</text>
<text x="302.1" y="109.1">05.18 ALUMINUM RAIL LIGHTING</text>
<text x="302.1" y="111.7">05.19 ALUMINUM RAIL LIGHTING</text>
<text x="302.1" y="114.2">05.20 ALUMINUM RAIL LIGHTING</text>
<text x="249.1" y="273.1">N</text>
<text x="260" y="275.2">0</text>
<text x="265.1" y="275.2">2</text>
<text x="270" y="275.2">4</text>
<text x="278.7" y="275.2">8 ft.</text>
<text x="259.6" y="281.6">Scale</text>
</g>
<g font-size="1.8" fill="#231f20">
<text x="372.1" y="8.5">Project Title:</text>
<text x="148.1" y="35.5">A2-01</text>
<text x="272.2" y="61.5">03.1</text>
<text x="238.4" y="69.2">02.1</text>
<text x="272" y="73.7">03.2</text>
<text x="72.6" y="82">05.1</text>
<text x="123.8" y="82">05.2</text>
<text x="175.3" y="82">05.3</text>
<text x="222.9" y="82">05.4</text>
<text x="372.1" y="83.8">Construction Firm:</text>
<text x="272" y="85.9">03.3</text>
<text x="72.4" y="96.3">05.5</text>
<text x="98.8" y="98.4">01.3</text>
<text x="123.8" y="96.3">05.6</text>
<text x="175.4" y="96.3">05.7</text>
<text x="198.8" y="98.4">01.2</text>
<text x="222.9" y="96.3">05.8</text>
<text x="372.1" y="109.5">Consultant:</text>
<text x="156.3" y="119.4">05.18</text>
<text x="186.4" y="119.4">05.19</text>
<text x="72.4" y="135.1">05.9</text>
<text x="123.4" y="135.1">05.10</text>
<text x="222.8" y="135.1">05.11</text>
<text x="372.1" y="135.1">Stamp:</text>
<text x="19.5" y="152">A2-01</text>
<text x="144.2" y="155.5">04.1</text>
<text x="156.8" y="150.8">01.6</text>
<text x="186.9" y="150.8">01.5</text>
<text x="199.2" y="155.5">04.2</text>
<text x="271.4" y="152">A2-01</text>
<text x="372.1" y="159.7">No.</text>
<text x="377" y="159.7">Description</text>
<text x="63.8" y="170.2">02.2</text>
<text x="114" y="168.8">05.20</text>
<text x="171.8" y="175.2">01.4</text>
<text x="123.5" y="190.9">05.12</text>
<text x="171.5" y="190.9">05.13</text>
<text x="222.6" y="190.9">05.14</text>
<text x="272.4" y="201.8">01.1</text>
<text x="85.1" y="209.1">03.4</text>
<text x="372.1" y="222.9">Project ID:</text>
<text x="372.1" y="226.8">File Name:</text>
<text x="123.5" y="228.8">05.15</text>
<text x="171.5" y="228.8">05.16</text>
<text x="222.7" y="228.8">05.17</text>
<text x="372.1" y="230.7">Drawn by:</text>
<text x="372.1" y="234.5">Checked by:</text>
<text x="372.1" y="238.4">Date:</text>
<text x="372.1" y="242.3">Scale:</text>
<text x="372.1" y="246.5">Sheet Title:</text>
<text x="148.1" y="254.3">A2-01</text>
<text x="51.5" y="266.3">A1-01.1</text>
<text x="372.1" y="270.2">Sheet Number:</text>
</g>
<g font-size="1.6" fill="#231f20">
<text x="138.6" y="69.8">N</text>
<text x="133.3" y="74.8">W</text>
<text x="143.5" y="74.8">E</text>
<text x="138.7" y="79.9">S</text>
<text x="184.9" y="104.4">N</text>
<text x="179.6" y="109.4">W</text>
<text x="189.8" y="109.4">E</text>
<text x="85.9" y="115">N</text>
<text x="185" y="114.5">S</text>
<text x="80.6" y="120">W</text>
<text x="86" y="125.1">S</text>
<text x="90.8" y="120">E</text>
<text x="172.9" y="130.5">N</text>
<text x="167.6" y="135.5">W</text>
<text x="177.8" y="135.5">E</text>
<text x="173" y="140.6">S</text>
<text x="72.1" y="191.1">W</text>
<text x="77.4" y="186.1">N</text>
<text x="82.3" y="191.1">E</text>
<text x="77.5" y="196.2">S</text>
<text x="184.3" y="194.6">N</text>
<text x="179" y="199.6">W</text>
<text x="189.2" y="199.6">E</text>
<text x="184.4" y="204.7">S</text>
</g>
<g font-size="1.4" fill="#231f20">
<text x="137.4" y="75.6">A3-01</text>
<text x="183.6" y="110.2">A3-01</text>
<text x="84.6" y="120.8">A3-01</text>
<text x="171.6" y="136.3">A3-01</text>
<text x="76.2" y="191.9">A3-01</text>
<text x="183" y="200.4">A3-01</text>
</g>
</svg>
